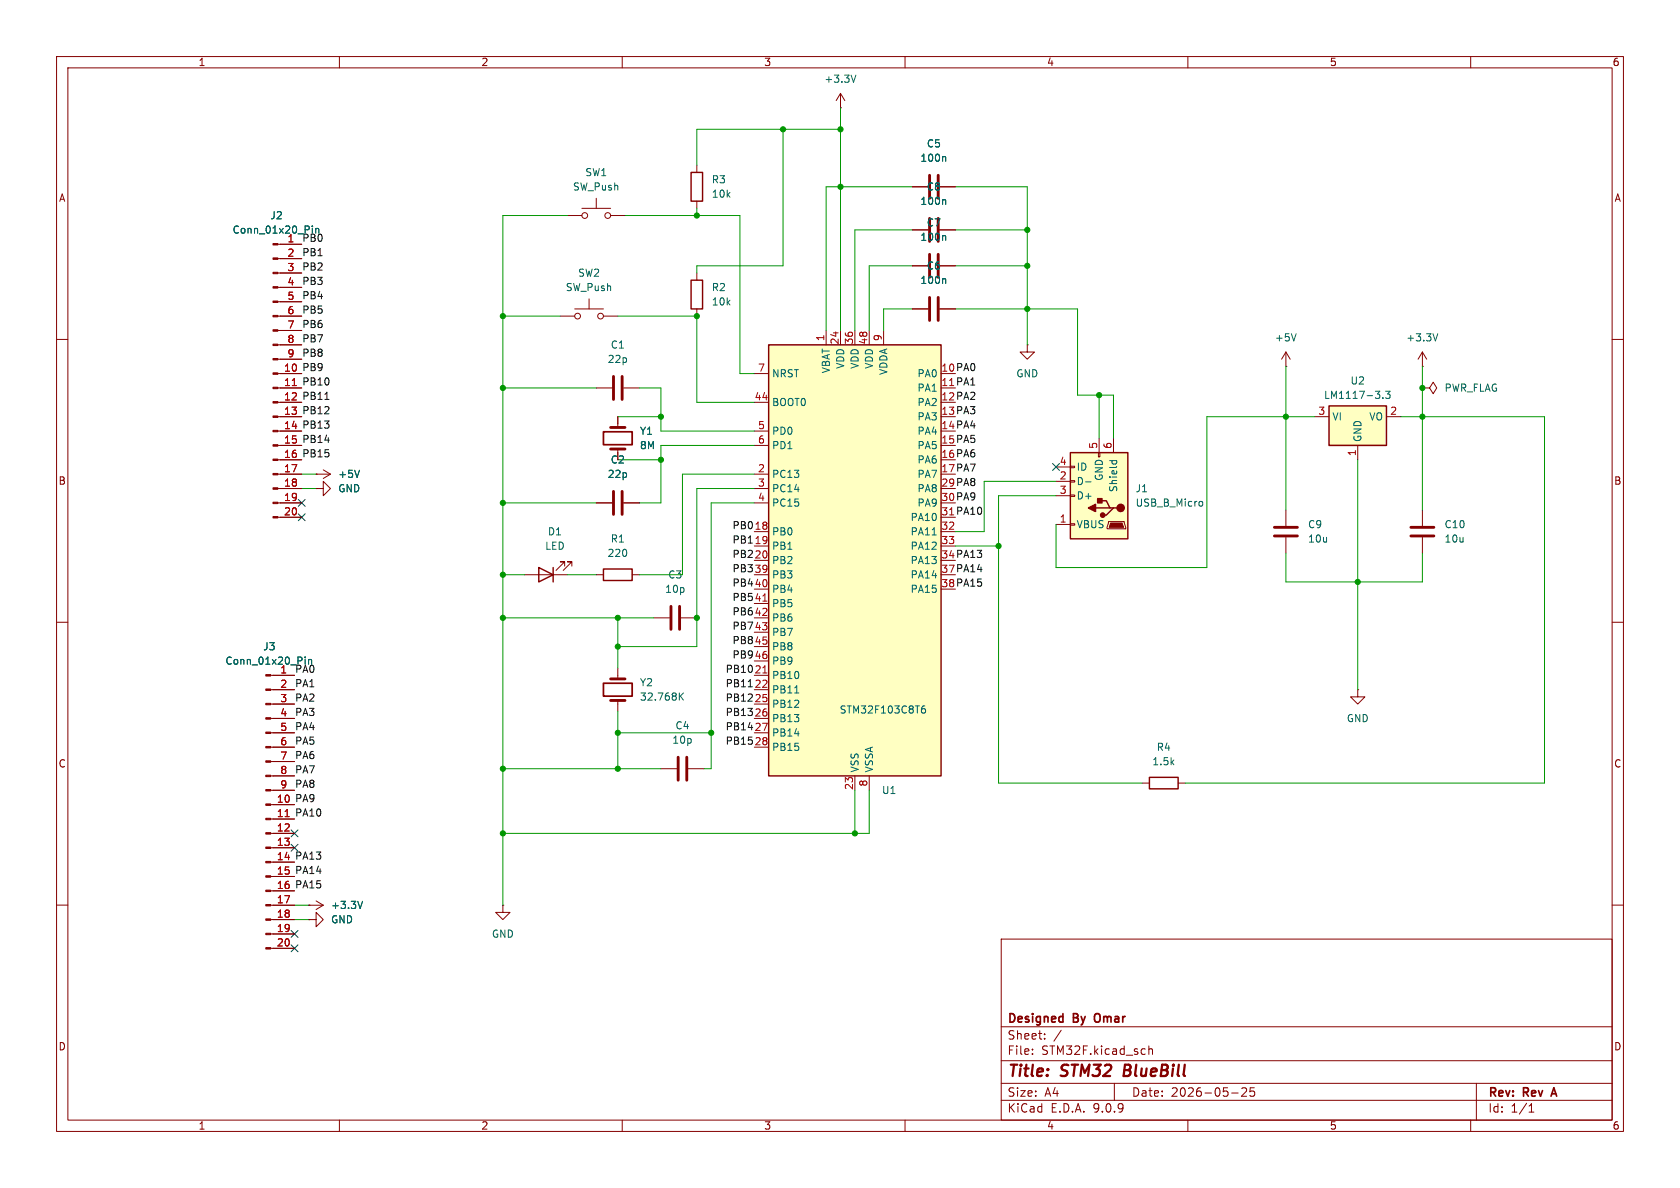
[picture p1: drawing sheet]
<svg xmlns="http://www.w3.org/2000/svg" width="297mm" height="210mm" viewBox="0 0 297 210" stroke-linecap="round" stroke-linejoin="round" font-family="sans-serif">
<g fill="none" stroke="#840000" stroke-width=".18">
<path d="M10 10h277v190h-277zM12 12h273v186h-273zM60 10v2M110 10v2M160 10v2M210 10v2M260 10v2M10 60h2M285 60h2M10 110h2M285 110h2M10 160h2"/>
<path d="M177 166h108v32h-108zM285 160h2M60 198v2M110 198v2M160 198v2M177 194.5h108M177 191.5h108M177 187.5h108M177 181.5h108M182.5 186.3v.1M182.5 185.5v.1M184.7 183.6v.1"/>
<path d="M184.7 182.8v.1M187.6 182.1l-1.3 2M197 191.5v3M203.1 184.9v1.5M203.1 185.5l.2-.1 .4 .1v.9M210 198v2M217.7 193.2h1.2M219.5 192.4l.6-.1 .2 .1 .1 .3-.9 1.1h.9M221.7 192.3h-.7v.7l.2-.1h.5l.1 .3-.1 .5-.2 .1-.5-.1M260 198v2M261 191.5v6.5M270.3 196.6h.9"/>
<path d="M270.3 195.5l.4-.4v1.5"/>
</g>
<path d="M193.7 179.3a1.07 1.07 0 0 0 0 1.3M274.3 193.4h.8M274.7 192.3l-.5 1.5" fill="none" stroke="#840000" stroke-width=".3"/>
<path d="M198.9 188.2l-.3 2h.8" fill="none" stroke="#840000" stroke-width=".4"/>
<path d="M189.2 80h10.2v15.3h-10.2z" fill="#ffffc2"/>
<path d="M122.2 30.5h2v5.1h-2zM189.2 80h10.2v15.3h-10.2zM193.7 89.8h2.5M194.3 88.5h1.3l.6 1.3h.6M197.5 89.8h-.7l-1.2 1.3h-.7M203.2 137.4h5.1v2h-5.1z" fill="none" stroke="#840000" stroke-width=".25"/>
<g fill="none" stroke="#840000" stroke-width=".18">
<path d="M123.2 29.2v1.3M123.2 35.6v1.2M161.3 33h2.8M166.1 33h2.8M49.1 55.9h4.2M49.1 43.2h4.2M49.1 45.7h4.2M49.1 48.3h4.2M49.1 50.8h4.2M49.1 53.3h4.2M49.1 58.4h4.2M99.1 55.9h2.5"/>
<path d="M101.6 54.6h5.1M104.1 52.8v1.8M106.7 55.9h2.5M49.1 61h4.2M49.1 63.5h4.2M49.1 66h4.2M49.1 68.6h4.2M49.1 71.1h4.2M49.1 73.7h4.2M49.1 76.2h4.2M49.1 78.7h4.2M105.4 68.6h2.8"/>
<path d="M110.2 68.6h2.8M194.3 77.5v2.5M196.8 77.5v2.5M227.3 64.8h.1M227.3 62.2l-.7 1.3M227.3 62.2l.8 1.3M227.3 62.2v2.6M251.5 68.6h1.2l.7-1 .6 1-.6 1-.7-1M251.5 68.6h.1M49.1 81.3h4.2M49.1 83.8h4.2M49.1 86.4h4.2"/>
<path d="M49.1 88.9h4.2M49.1 91.4h4.2M186.7 92.7h2.5M186.7 87.6h2.5M186.7 85.1h2.5M186.7 82.6h2.5M189.2 92.6h.8v.2h-.8zM189.2 87.5h.8v.3h-.8zM189.2 85h.8v.2h-.8zM189.2 82.4h.8v.3h-.8zM194.2 80h.2v.8h-.2zM196 92.2h2.8l.2 1.3h-3.3z"/>
<path d="M201.9 138.4h1.3M208.3 138.4h1.2M240 121.9v1.3h1.3l-1.3 1.3-1.2-1.3h1.2M240 121.9h.1M55.9 159.3l1.2 .7M54.6 162.6h1.3v-1.3l1.2 1.3-1.2 1.2v-1.2M54.6 162.6h.1M54.6 160h.1M54.6 160h2.5M57.1 160l-1.2 .8"/>
<circle cx="102.1" cy="55.9" r=".51"/>
<circle cx="106.2" cy="55.9" r=".51"/>
</g>
<g fill="#840000" stroke="#840000" stroke-width=".18">
<path d="M196.3 92.5h2.1l.2 .7h-2.5z"/>
<path d="M48.3 43.1h.8v.2h-.8z"/>
<path d="M48.3 45.6h.8v.2h-.8z"/>
<path d="M48.3 48.1h.8v.3h-.8z"/>
<path d="M48.3 50.7h.8v.2h-.8z"/>
<path d="M48.3 53.2h.8v.3h-.8z"/>
<path d="M48.3 55.8h.8v.2h-.8z"/>
<path d="M48.3 58.3h.8v.2h-.8z"/>
<path d="M48.3 60.8h.8v.3h-.8z"/>
<path d="M48.3 63.4h.8v.2h-.8z"/>
<path d="M48.3 65.9h.8v.3h-.8z"/>
<path d="M48.3 68.5h.8v.2h-.8z"/>
<path d="M48.3 71h.8v.2h-.8z"/>
<path d="M48.3 73.5h.8v.3h-.8z"/>
<path d="M48.3 76.1h.8v.2h-.8z"/>
<path d="M48.3 78.6h.8v.3h-.8z"/>
<path d="M48.3 81.2h.8v.2h-.8z"/>
<path d="M48.3 83.7h.8v.2h-.8z"/>
<path d="M48.3 86.2h.8v.3h-.8z"/>
<path d="M48.3 88.8h.8v.2h-.8z"/>
<path d="M48.3 91.3h.8v.3h-.8z"/>
</g>
<g fill="#840000" stroke="#840000" stroke-width=".25">
<path d="M194.1 88.1h.7v.8h-.7z"/>
<path d="M192.4 89.8l1.3-.6v1.2z"/>
<circle cx="198.1" cy="89.8" r=".63"/>
<circle cx="194.9" cy="91.1" r=".38"/>
</g>
<path d="M55.2 39.9v.2M167 27.7l.2 .2v.6M55.2 40.4v.8M55.8 40.4v.8M55.8 40.5l.2-.1h.3l.1 .8M229.1 59l-.4 1.3M191.9 85.2h1M196.2 81.4h1.2M196.6 81.4v.4M197.4 81.4v.4M212.2 88.6l.3 .1 .1 .2v.5l-.4 .1M64.1 159.3l-.4 1.3" fill="none" stroke="#006464" stroke-width=".18"/>
<path d="M164.3 31v4.1M165.9 31v4.1M108.5 66.5v4.1M110 66.5v4.1" fill="none" stroke="#840000" stroke-width=".51"/>
<path d="M51.7 68.2h.7" fill="none" stroke="#a90000" stroke-width=".18"/>
<path d="M234.9 71.8h10.2v6.9h-10.2z" fill="#ffffc2"/>
<path d="M122.2 49.5h2v5.1h-2zM234.9 71.8h10.2v6.9h-10.2zM106.7 100.6h5.1v2h-5.1z" fill="none" stroke="#840000" stroke-width=".25"/>
<g fill="none" stroke="#840000" stroke-width=".18">
<path d="M148.6 19.1h.1M148.6 16.5l-.8 1.3M148.6 16.5l.8 1.3M148.6 16.5v2.6M100.3 38.1h2.6M102.9 36.8h5M105.4 35.1v1.7M107.9 38.1h2.6M123.2 48.3v1.2M123.2 54.6v1.3M161.3 47h2.8M161.3 40.6h2.8"/>
<path d="M161.3 54.6h2.8M166.1 47h2.8M166.1 40.6h2.8M166.1 54.6h2.8M109.2 73.7v1.9M109.2 79.4v1.9M181.6 61v1.2h1.3l-1.3 1.3-1.3-1.3h1.3M181.6 61h.1M232.4 73.7h2.5M240 78.7v2.6M245.1 73.7h2.5M251.5 64.8h.1"/>
<path d="M251.5 62.2l-.8 1.3M251.5 62.2l.7 1.3M251.5 62.2v2.6M55.9 83.8h.1M55.9 86.4h1.2v-1.3l1.3 1.3-1.3 1.2v-1.2M55.9 86.4h.1M55.9 83.8h2.5M57.1 83.1l1.3 .7M58.4 83.8l-1.3 .8M105.4 88.9h2.8M110.2 88.9h2.8M227.3 90.2v2.8"/>
<path d="M227.3 95v2.8M251.5 90.2v2.8M251.5 95v2.8M47.9 119.4h4.2M105.4 101.6h1.3M111.8 101.6h1.2M47.9 121.9h4.2M47.9 124.5h4.2M47.9 127h4.2M47.9 129.5h4.2M47.9 132.1h4.2M47.9 134.6h4.2"/>
<path d="M47.9 137.2h4.2M47.9 139.7h4.2M116.8 135.9h2.8M121.7 135.9h2.8M47.9 142.2h4.2M47.9 144.8h4.2M47.9 147.3h4.2M47.9 149.9h4.2M47.9 152.4h4.2M47.9 154.9h4.2M47.9 157.5h4.2M47.9 160h4.2"/>
<path d="M47.9 162.6h4.2M47.9 165.1h4.2M47.9 167.6h4.2M88.9 160v1.3h1.3l-1.3 1.3-1.3-1.3h1.3M88.9 160h.1"/>
<circle cx="103.4" cy="38.1" r=".51"/>
<circle cx="107.4" cy="38.1" r=".51"/>
</g>
<path d="M151.3 13.3l-.4 1.2M167 35.3l.2 .2v.6M167 41.6l.2 .2v.7M167 49.3l.2 .1v.7M254.2 59l-.4 1.3M244.5 70.3v.1M245 69.2h.7l-.4 .4 .4 .2v.5l-.2 .1-.5-.1M63.6 83.1l-.5 1.3M53.9 116.1v.2M53.9 116.6v.8M54.5 116.6v.8M54.5 116.7l.2-.1h.3l.1 .8" fill="none" stroke="#006464" stroke-width=".18"/>
<g fill="none" stroke="#840000" stroke-width=".51">
<path d="M164.3 38.6v4.1M165.9 38.6v4.1M164.3 45v4M164.3 52.6v4M165.9 45v4M165.9 52.6v4M107.9 79.4h2.6M107.9 75.6h2.6M108.5 86.9v4M110 86.9v4M225.3 93.2h4.1M225.3 94.7h4.1"/>
<path d="M249.4 93.2h4.1M249.4 94.7h4.1M119.9 133.9v4M121.4 133.9v4"/>
</g>
<g fill="#840000" stroke="#840000" stroke-width=".18">
<path d="M47 119.3h.9v.2h-.9z"/>
<path d="M47 121.8h.9v.2h-.9z"/>
<path d="M47 124.3h.9v.3h-.9z"/>
<path d="M47 126.9h.9v.2h-.9z"/>
<path d="M47 129.4h.9v.3h-.9z"/>
<path d="M47 132h.9v.2h-.9z"/>
<path d="M47 134.5h.9v.2h-.9z"/>
<path d="M47 137h.9v.3h-.9z"/>
<path d="M47 139.6h.9v.2h-.9z"/>
<path d="M47 142.1h.9v.3h-.9z"/>
<path d="M47 144.7h.9v.2h-.9z"/>
<path d="M47 147.2h.9v.2h-.9z"/>
<path d="M47 149.7h.9v.3h-.9z"/>
<path d="M47 152.3h.9v.2h-.9z"/>
<path d="M47 154.8h.9v.3h-.9z"/>
<path d="M47 157.4h.9v.2h-.9z"/>
<path d="M47 159.9h.9v.2h-.9z"/>
<path d="M47 162.4h.9v.3h-.9z"/>
<path d="M47 165h.9v.2h-.9z"/>
<path d="M47 167.5h.9v.3h-.9z"/>
</g>
<path d="M50.4 144.4h.7" fill="none" stroke="#a90000" stroke-width=".18"/>
<path d="M106.7 76.3h5.1v2.3h-5.1z" fill="none" stroke="#840000" stroke-width=".3"/>
<path d="M135.9 61h30.5v76.2h-30.5z" fill="#ffffc2"/>
<path d="M135.9 61h30.5v76.2h-30.5zM95.2 100.3l2.6 1.3-2.6 1.3zM97.8 100.3v2.6" fill="none" stroke="#840000" stroke-width=".25"/>
<g fill="none" stroke="#840000" stroke-width=".18">
<path d="M161.3 33h2.8M166.1 33h2.8M49.5 43.2h3.8M49.5 45.7h3.8M49.5 48.3h3.8M49.5 50.8h3.8M49.5 53.3h3.8M49.5 55.9h3.8M49.5 58.4h3.8M146 58.4v2.6M148.6 58.4v2.6M151.1 58.4v2.6"/>
<path d="M153.7 58.4v2.6M156.2 58.4v2.6M161.3 40.6h2.8M161.3 47h2.8M161.3 54.6h2.8M166.1 40.6h2.8M166.1 47h2.8M166.1 54.6h2.8M49.5 66h3.8M49.5 71.1h3.8M49.5 76.2h3.8M49.5 78.7h3.8"/>
<path d="M49.5 61h3.8M49.5 63.5h3.8M49.5 68.6h3.8M49.5 73.7h3.8M109.2 73.7v1.2M133.3 66h2.6M133.3 71.1h2.6M133.3 76.2h2.6M133.3 78.7h2.6M49.5 83.8h3.8M49.5 86.4h3.8M49.5 88.9h3.8"/>
<path d="M49.5 81.3h3.8M49.5 91.4h3.8M55.9 83.8h.1M55.9 86.4h.1M105.4 88.9h2.8M109.2 80v1.3M110.2 88.9h2.8M133.3 83.8h2.6M133.3 86.4h2.6M133.3 88.9h2.6M133.3 94h2.6M133.3 96.5h2.6"/>
<path d="M133.3 99.1h2.6M166.4 94h2.5M166.4 96.5h2.5M48.3 119.4h3.8M92.7 101.6h7.6M99.8 100.1v-.8h-.7h.7l-1.5 1.5M101.1 100.1v-.8h-.8h.8l-1.5 1.5M109.2 118.1v1.9M115.6 109.2h2.8M120.4 109.2h2.8M133.3 101.6h2.6M133.3 104.1h2.6"/>
<path d="M133.3 106.7h2.6M133.3 109.2h2.6M133.3 111.8h2.6M133.3 114.3h2.6M133.3 116.8h2.6M133.3 119.4h2.6M48.3 121.9h3.8M48.3 124.5h3.8M48.3 127h3.8M48.3 129.5h3.8M48.3 132.1h3.8M48.3 134.6h3.8"/>
<path d="M48.3 137.2h3.8M48.3 139.7h3.8M109.2 123.8v1.9M133.3 121.9h2.6M133.3 124.5h2.6M133.3 127h2.6M133.3 129.5h2.6M133.3 132.1h2.6M151.1 137.2v2.5M153.7 137.2v2.5M48.3 142.2h3.8M48.3 144.8h3.8"/>
<path d="M48.3 147.3h3.8M48.3 149.9h3.8M48.3 152.4h3.8M48.3 154.9h3.8M48.3 157.5h3.8M48.3 160h3.8M48.3 162.6h3.8M48.3 165.1h3.8M48.3 167.6h3.8M54.6 162.6h.1M54.6 160h.1"/>
</g>
<path d="M51.7 68.2h.7M134.9 106.3h.7M134.9 119h.7M50.4 144.4h.7" fill="none" stroke="#a90000" stroke-width=".18"/>
<g fill="none" stroke="#006464" stroke-width=".18">
<path d="M55.2 39.9v.2M167 27.7l.2 .2v.6M167 35.3l.2 .2v.6M55.2 40.4v.8M55.8 40.4v.8M55.8 40.5l.2-.1h.3l.1 .8M167 41.6l.2 .2v.7M167 49.3l.2 .1v.7M63.6 83.1l-.5 1.3M164.8 94.6h.7M53.9 116.1v.2M53.9 116.6v.8"/>
<path d="M54.5 116.6v.8M54.5 116.7l.2-.1h.3l.1 .8M120.3 123l.5 .8M120.8 122.5l-.7 .7M140.5 122.5h.7M162.9 125.5l.2-.2h.3l.2 .2v.3l-.2 .3-.4-.1-.1-.2M163.5 124.8h-.4l-.2 .5M64.1 159.3l-.4 1.3"/>
</g>
<path d="M118.6 107.2v4.1M120.1 107.2v4.1M107.9 123.8h2.6M107.9 120h2.6" fill="none" stroke="#840000" stroke-width=".51"/>
<path d="M106.7 120.8h5.1v2.3h-5.1z" fill="none" stroke="#840000" stroke-width=".3"/>
<path d="M57.4 70.6h.8M132.3 121.4h.7" fill="none" stroke="#0f0f0f" stroke-width=".18"/>
<g fill="none" stroke="#009600" stroke-width=".18">
<path d="M148.6 19.1v39.3M100.3 38.1h-11.4v121.9M110.5 38.1h20.3v27.9h2.5M123.2 36.8v1.3M138.4 22.9v24.1h-15.2v1.3M148.6 22.9h-25.4v6.3M161.3 33h-15.3v25.4M168.9 33h12.7v28M88.9 55.9h10.2M109.2 55.9h14v15.2h10.1M161.3 47h-7.6v11.4M161.3 40.6h-10.2v17.8"/>
<path d="M161.3 54.6h-5.1v3.8M168.9 54.6h21.6v15.3h6.3v7.6M168.9 40.6h12.7M168.9 47h12.7M88.9 68.6h16.5M109.2 73.7h7.6M113 68.6h3.8v7.6h16.5M133.3 78.7h-16.5v10.2h-3.8M194.3 69.9v7.6M227.3 64.8v25.4M232.4 73.7h-19v26.6h-26.7v-7.6M247.6 73.7h25.4v64.7h-63.5"/>
<path d="M251.5 64.8v25.4M53.3 83.8h2.6M53.3 86.4h2.6M88.9 88.9h16.5M109.2 81.3h7.6M133.3 86.4h-10.1v27.9h-14M133.3 83.8h-12.7v17.8h-7.6M133.3 88.9h-7.6v47h-1.2M168.9 96.5h7.6M186.7 87.6h-10.2v50.8h25.4M186.7 85.1h-12.7v8.9h-5.1M227.3 97.8v5.1h24.2v-5.1"/>
<path d="M240 81.3v40.6M88.9 101.6h3.8M88.9 109.2h26.7M100.3 101.6h5.1M109.2 109.2v8.9M88.9 135.9h27.9M109.2 129.5h16.5M109.2 125.7v10.2M151.1 139.7v7.6M153.7 139.7v7.6h-64.8M52.1 160h2.5M52.1 162.6h2.5"/>
</g>
<g fill="none" stroke="#000084" stroke-width=".18">
<path d="M52.7 90.8l1.2 1.2M52.7 88.3l1.2 1.2M53.9 90.8l-1.2 1.2M53.9 88.3l-1.2 1.2M186.1 81.9l1.2 1.3M187.3 81.9l-1.2 1.3M51.5 146.7l1.2 1.2M51.5 149.3l1.2 1.2M52.7 146.7l-1.2 1.2M52.7 149.3l-1.2 1.2M51.5 167l1.2 1.2M51.5 164.5l1.2 1.2"/>
<path d="M52.7 167l-1.2 1.2M52.7 164.5l-1.2 1.2"/>
</g>
<g fill="#009600" stroke="#009600" stroke-width=".18">
<circle cx="88.9" cy="55.9" r=".46"/>
<circle cx="88.9" cy="101.6" r=".46"/>
<circle cx="88.9" cy="88.9" r=".46"/>
<circle cx="88.9" cy="109.2" r=".46"/>
<circle cx="88.9" cy="68.6" r=".46"/>
<circle cx="88.9" cy="135.9" r=".46"/>
<circle cx="88.9" cy="147.3" r=".46"/>
<circle cx="123.2" cy="38.1" r=".46"/>
<circle cx="138.4" cy="22.9" r=".46"/>
<circle cx="148.6" cy="22.9" r=".46"/>
<circle cx="148.6" cy="33" r=".46"/>
<circle cx="123.2" cy="55.9" r=".46"/>
<circle cx="251.5" cy="68.6" r=".46"/>
<circle cx="251.5" cy="73.7" r=".46"/>
<circle cx="240" cy="102.9" r=".46"/>
<circle cx="227.3" cy="73.7" r=".46"/>
<circle cx="181.6" cy="40.6" r=".46"/>
<circle cx="181.6" cy="54.6" r=".46"/>
<circle cx="181.6" cy="47" r=".46"/>
<circle cx="194.3" cy="69.9" r=".46"/>
<circle cx="116.8" cy="73.7" r=".46"/>
<circle cx="116.8" cy="81.3" r=".46"/>
<circle cx="176.5" cy="96.5" r=".46"/>
<circle cx="109.2" cy="109.2" r=".46"/>
<circle cx="109.2" cy="114.3" r=".46"/>
<circle cx="125.7" cy="129.5" r=".46"/>
<circle cx="123.2" cy="109.2" r=".46"/>
<circle cx="109.2" cy="135.9" r=".46"/>
<circle cx="109.2" cy="129.5" r=".46"/>
<circle cx="151.1" cy="147.3" r=".46"/>
</g>
<g font-size="2.8" fill="#840000">
<text x="178" y="190.9">Title:</text>
<text x="187.7" y="190.9">STM32</text>
<text x="199.5" y="190.9">BlueBill</text>
</g>
<g font-size="2.1" fill="#840000">
<text x="178" y="184">Sheet:</text>
<text x="178" y="181.2">Designed</text>
<text x="189.8" y="181.2">By</text>
<text x="194.2" y="181.2">Omar</text>
<text x="178" y="186.7">File:</text>
<text x="184.1" y="186.7">STM32F.kicad_sch</text>
<text x="178" y="196.9">KiCad</text>
<text x="178" y="194.1">Size:</text>
<text x="184.7" y="194.1">A4</text>
<text x="185.7" y="196.9">E.D.A.</text>
<text x="193.3" y="196.9">9.0.9</text>
<text x="200" y="194.1">Date:</text>
<text x="207" y="194.1">2026-05-25</text>
<text x="263" y="194.3">Rev:</text>
<text x="263" y="196.9">Id:</text>
<text x="267.1" y="196.9">1/1</text>
<text x="269.4" y="194.3">Rev</text>
<text x="275.1" y="194.3">A</text>
</g>
<g font-size="1.8" fill="#840000">
<text x="35" y="11.9">1</text>
<text x="85" y="11.9">2</text>
<text x="135" y="11.9">3</text>
<text x="185" y="11.9">4</text>
<text x="235" y="11.9">5</text>
<text x="285" y="11.9">6</text>
<text x="10.3" y="35.9">A</text>
<text x="285.3" y="35.9">A</text>
<text x="10.3" y="85.9">B</text>
<text x="285.3" y="85.9">B</text>
<text x="10.3" y="135.9">C</text>
<text x="285.3" y="135.9">C</text>
<text x="10.3" y="185.9">D</text>
<text x="285.3" y="185.9">D</text>
<text x="35" y="199.9">1</text>
<text x="85" y="199.9">2</text>
<text x="135" y="199.9">3</text>
<text x="185" y="199.9">4</text>
<text x="235" y="199.9">5</text>
<text x="285" y="199.9">6</text>
</g>
<g font-size="1.8" fill="#006464">
<text x="145.6" y="14.8">+3.3V</text>
<text x="162.6" y="28.8">100n</text>
<text x="163.8" y="26.3">C5</text>
<text x="101.2" y="33.9">SW_Push</text>
<text x="103.4" y="31.3">SW1</text>
<text x="125.7" y="32.6">R3</text>
<text x="125.7" y="35.2">10k</text>
<text x="163.8" y="33.9">C8</text>
<text x="41" y="41.5">Conn_01x20_Pin</text>
<text x="47.7" y="39">J2</text>
<text x="162.6" y="36.4">100n</text>
<text x="163.8" y="40.2">C7</text>
<text x="162.6" y="42.8">100n</text>
<text x="163.8" y="47.9">C6</text>
<text x="99.9" y="51.7">SW_Push</text>
<text x="102.1" y="49.1">SW2</text>
<text x="125.7" y="51.7">R2</text>
<text x="162.6" y="50.4">100n</text>
<text x="125.7" y="54.2">10k</text>
<text x="107.3" y="64.4">22p</text>
<text x="107.9" y="61.8">C1</text>
<text x="149.5" y="65.3" transform="rotate(-90 149.5 65.3)">VDD</text>
<text x="152" y="65.3" transform="rotate(-90 152 65.3)">VDD</text>
<text x="154.5" y="65.3" transform="rotate(-90 154.5 65.3)">VDD</text>
<text x="225.3" y="60.6">+5V</text>
<text x="248.5" y="60.6">+3.3V</text>
<text x="136.4" y="66.9">NRST</text>
<text x="136.4" y="72">BOOT0</text>
<text x="146.9" y="66.1" transform="rotate(-90 146.9 66.1)">VBAT</text>
<text x="157.1" y="66.4" transform="rotate(-90 157.1 66.4)">VDDA</text>
<text x="162.1" y="66.9">PA0</text>
<text x="162.1" y="69.4">PA1</text>
<text x="162.1" y="72">PA2</text>
<text x="179.6" y="66.9">GND</text>
<text x="234" y="70.7">LM1117-3.3</text>
<text x="238.7" y="68.2">U2</text>
<text x="255.3" y="69.4">PWR_FLAG</text>
<text x="113" y="77.1">Y1</text>
<text x="136.4" y="77.1">PD0</text>
<text x="162.1" y="74.5">PA3</text>
<text x="162.1" y="77.1">PA4</text>
<text x="235.5" y="74.5">VI</text>
<text x="242" y="74.5">VO</text>
<text x="107.9" y="82.1">C2</text>
<text x="113" y="79.6">8M</text>
<text x="136.4" y="79.6">PD1</text>
<text x="162.1" y="79.6">PA5</text>
<text x="162.1" y="82.1">PA6</text>
<text x="190.2" y="83.4">ID</text>
<text x="240.9" y="78.2" transform="rotate(-90 240.9 78.2)">GND</text>
<text x="59.7" y="84.7">+5V</text>
<text x="59.7" y="87.2">GND</text>
<text x="107.3" y="84.7">22p</text>
<text x="136.4" y="84.7">PC13</text>
<text x="136.4" y="87.2">PC14</text>
<text x="136.4" y="89.8">PC15</text>
<text x="162.1" y="84.7">PA7</text>
<text x="162.1" y="87.2">PA8</text>
<text x="162.1" y="89.8">PA9</text>
<text x="190.2" y="88.5">D+</text>
<text x="190.2" y="86">D-</text>
<text x="195.2" y="85.1" transform="rotate(-90 195.2 85.1)">GND</text>
<text x="197.7" y="87.1" transform="rotate(-90 197.7 87.1)">Shield</text>
<text x="200.7" y="87.2">J1</text>
<text x="200.7" y="89.8">USB_B_Micro</text>
<text x="96.8" y="94.8">D1</text>
<text x="136.4" y="94.8">PB0</text>
<text x="160.9" y="92.3">PA10</text>
<text x="160.9" y="94.8">PA11</text>
<text x="190.2" y="93.6">VBUS</text>
<text x="231.1" y="93.6">C9</text>
<text x="255.3" y="93.6">C10</text>
<text x="96.3" y="97.4">LED</text>
<text x="107.3" y="98.7">220</text>
<text x="107.9" y="96.1">R1</text>
<text x="136.4" y="97.4">PB1</text>
<text x="136.4" y="99.9">PB2</text>
<text x="160.9" y="97.4">PA12</text>
<text x="160.9" y="99.9">PA13</text>
<text x="231.1" y="96.1">10u</text>
<text x="255.3" y="96.1">10u</text>
<text x="117.5" y="105">10p</text>
<text x="118" y="102.5">C3</text>
<text x="136.4" y="102.5">PB3</text>
<text x="136.4" y="105">PB4</text>
<text x="136.4" y="107.5">PB5</text>
<text x="160.9" y="102.5">PA14</text>
<text x="160.9" y="105">PA15</text>
<text x="136.4" y="110.1">PB6</text>
<text x="136.4" y="112.6">PB7</text>
<text x="39.8" y="117.7">Conn_01x20_Pin</text>
<text x="46.4" y="115.2">J3</text>
<text x="136.4" y="115.2">PB8</text>
<text x="136.4" y="117.7">PB9</text>
<text x="113" y="121.5">Y2</text>
<text x="113" y="124.1">32.768K</text>
<text x="136.4" y="120.2">PB10</text>
<text x="136.4" y="122.8">PB11</text>
<text x="136.4" y="125.3">PB12</text>
<text x="118.8" y="131.7">10p</text>
<text x="119.3" y="129.1">C4</text>
<text x="136.4" y="127.9">PB13</text>
<text x="136.4" y="130.4">PB14</text>
<text x="148.3" y="126.3">STM32F103C8T6</text>
<text x="238" y="127.9">GND</text>
<text x="136.4" y="132.9">PB15</text>
<text x="152" y="136.7" transform="rotate(-90 152 136.7)">VSS</text>
<text x="154.5" y="136.7" transform="rotate(-90 154.5 136.7)">VSSA</text>
<text x="203.6" y="135.5">1.5k</text>
<text x="204.4" y="132.9">R4</text>
<text x="155.8" y="140.6">U1</text>
<text x="58.4" y="160.9">+3.3V</text>
<text x="58.4" y="163.4">GND</text>
<text x="86.9" y="166">GND</text>
</g>
<g font-size="1.8" fill="#a90000">
<text x="50.7" y="42.9">1</text>
<text x="50.7" y="45.5">2</text>
<text x="50.7" y="48">3</text>
<text x="50.7" y="50.5">4</text>
<text x="50.7" y="53.1">5</text>
<text x="50.7" y="55.6">6</text>
<text x="50.7" y="58.2">7</text>
<text x="50.1" y="65.8">10</text>
<text x="50.7" y="60.7">8</text>
<text x="50.7" y="63.2">9</text>
<text x="133.9" y="65.8">7</text>
<text x="145.8" y="60.4" transform="rotate(-90 145.8 60.4)">1</text>
<text x="148.3" y="61" transform="rotate(-90 148.3 61)">24</text>
<text x="150.9" y="61" transform="rotate(-90 150.9 61)">36</text>
<text x="153.4" y="61" transform="rotate(-90 153.4 61)">48</text>
<text x="156" y="60.4" transform="rotate(-90 156 60.4)">9</text>
<text x="50.1" y="68.3">11</text>
<text x="50.1" y="70.9">12</text>
<text x="133.3" y="70.9">44</text>
<text x="50.1" y="73.4">13</text>
<text x="50.1" y="75.9">14</text>
<text x="133.9" y="75.9">5</text>
<text x="233" y="73.4">3</text>
<text x="245.7" y="73.4">2</text>
<text x="50.1" y="78.5">15</text>
<text x="50.1" y="81">16</text>
<text x="50.1" y="83.6">17</text>
<text x="133.9" y="78.5">6</text>
<text x="133.9" y="83.6">2</text>
<text x="187.3" y="82.3">4</text>
<text x="194.1" y="79.4" transform="rotate(-90 194.1 79.4)">5</text>
<text x="196.6" y="79.4" transform="rotate(-90 196.6 79.4)">6</text>
<text x="239.8" y="80.7" transform="rotate(-90 239.8 80.7)">1</text>
<text x="50.1" y="86.1">18</text>
<text x="50.1" y="88.6">19</text>
<text x="133.9" y="86.1">3</text>
<text x="133.9" y="88.6">4</text>
<text x="187.3" y="87.4">3</text>
<text x="187.3" y="84.8">2</text>
<text x="50.1" y="91.2">20</text>
<text x="166.3" y="93.7">32</text>
<text x="187.3" y="92.5">1</text>
<text x="133.3" y="96.3">19</text>
<text x="166.3" y="96.3">33</text>
<text x="133.3" y="111.5">43</text>
<text x="49.5" y="119.1">1</text>
<text x="49.5" y="121.7">2</text>
<text x="49.5" y="124.2">3</text>
<text x="133.3" y="121.7">22</text>
<text x="49.5" y="126.7">4</text>
<text x="49.5" y="129.3">5</text>
<text x="49.5" y="131.8">6</text>
<text x="49.5" y="134.4">7</text>
<text x="49.5" y="136.9">8</text>
<text x="48.9" y="142">10</text>
<text x="49.5" y="139.4">9</text>
<text x="150.9" y="139.7" transform="rotate(-90 150.9 139.7)">23</text>
<text x="153.4" y="139.1" transform="rotate(-90 153.4 139.1)">8</text>
<text x="48.9" y="144.5">11</text>
<text x="48.9" y="147.1">12</text>
<text x="48.9" y="149.6">13</text>
<text x="48.9" y="152.1">14</text>
<text x="48.9" y="154.7">15</text>
<text x="48.9" y="157.2">16</text>
<text x="48.9" y="159.8">17</text>
<text x="48.9" y="162.3">18</text>
<text x="48.9" y="164.8">19</text>
<text x="48.9" y="167.4">20</text>
</g>
<g font-size="1.8" fill="#0f0f0f">
<text x="53.3" y="42.8">PB0</text>
<text x="53.3" y="45.4">PB1</text>
<text x="53.3" y="47.9">PB2</text>
<text x="53.3" y="53">PB4</text>
<text x="53.3" y="50.5">PB3</text>
<text x="53.3" y="55.5">PB5</text>
<text x="53.3" y="58.1">PB6</text>
<text x="53.3" y="60.6">PB7</text>
<text x="53.3" y="63.2">PB8</text>
<text x="53.3" y="65.7">PB9</text>
<text x="166.3" y="65.8">10 PA0</text>
<text x="53.3" y="68.2">PB10</text>
<text x="53.3" y="70.8">PB11</text>
<text x="166.3" y="68.3">11 PA1</text>
<text x="166.3" y="70.9">12 PA2</text>
<text x="53.3" y="73.3">PB12</text>
<text x="53.3" y="75.9">PB13</text>
<text x="166.3" y="73.4">13 PA3</text>
<text x="166.3" y="75.9">14 PA4</text>
<text x="53.3" y="80.9">PB15</text>
<text x="53.3" y="78.4">PB14</text>
<text x="166.3" y="78.5">15 PA5</text>
<text x="166.3" y="81">16 PA6</text>
<text x="166.3" y="83.6">17 PA7</text>
<text x="166.3" y="86.1">29 PA8</text>
<text x="166.3" y="88.6">30 PA9</text>
<text x="129.4" y="93.6">PB0</text>
<text x="133.3" y="93.7">18</text>
<text x="166.3" y="91.2">31 PA10</text>
<text x="129.4" y="98.7">PB2</text>
<text x="129.4" y="101.3">PB3</text>
<text x="129.4" y="96.2">PB1</text>
<text x="133.3" y="98.8">20</text>
<text x="133.3" y="101.3">39</text>
<text x="166.3" y="98.8">34 PA13</text>
<text x="166.3" y="101.3">37 PA14</text>
<text x="129.4" y="106.3">PB5</text>
<text x="129.4" y="103.8">PB4</text>
<text x="133.3" y="103.9">40</text>
<text x="133.3" y="106.4">41</text>
<text x="166.3" y="103.9">38 PA15</text>
<text x="129.4" y="114">PB8</text>
<text x="129.4" y="108.9">PB6</text>
<text x="129.4" y="111.4">PB7</text>
<text x="133.3" y="109">42</text>
<text x="52.1" y="119">PA0</text>
<text x="128.2" y="119">PB10</text>
<text x="129.4" y="116.5">PB9</text>
<text x="133.3" y="114">45</text>
<text x="133.3" y="116.6">46</text>
<text x="133.3" y="119.1">21</text>
<text x="52.1" y="121.6">PA1</text>
<text x="52.1" y="124.1">PA2</text>
<text x="128.2" y="121.6">PB11</text>
<text x="128.2" y="124.1">PB12</text>
<text x="133.3" y="124.2">25</text>
<text x="52.1" y="126.7">PA3</text>
<text x="52.1" y="129.2">PA4</text>
<text x="52.1" y="131.7">PA5</text>
<text x="128.2" y="131.7">PB15</text>
<text x="128.2" y="126.7">PB13</text>
<text x="128.2" y="129.2">PB14</text>
<text x="133.3" y="126.7">26</text>
<text x="133.3" y="129.3">27</text>
<text x="133.3" y="131.8">28</text>
<text x="52.1" y="134.3">PA6</text>
<text x="52.1" y="136.8">PA7</text>
<text x="52.1" y="141.9">PA9</text>
<text x="52.1" y="139.4">PA8</text>
<text x="52.1" y="144.4">PA10</text>
<text x="52.1" y="152.1">PA13</text>
<text x="52.1" y="154.6">PA14</text>
<text x="52.1" y="157.1">PA15</text>
</g>
</svg>
